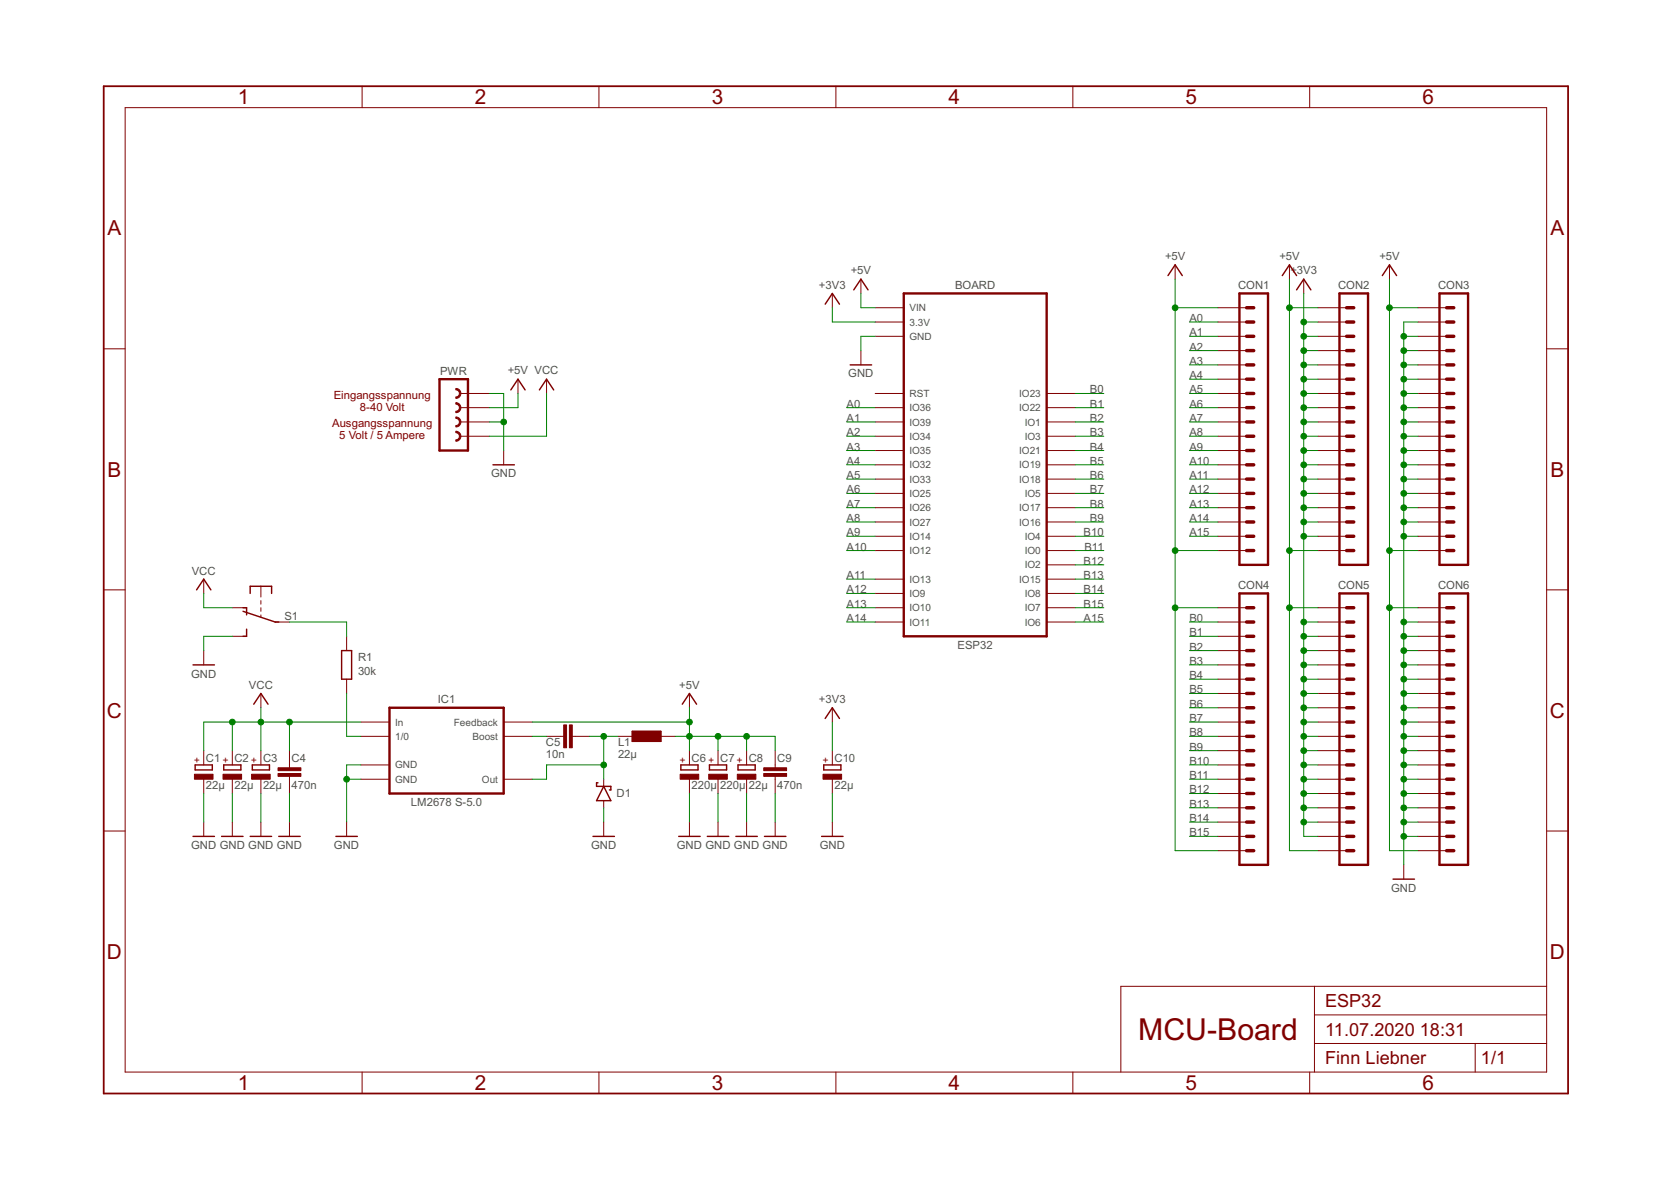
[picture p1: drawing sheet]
<svg xmlns="http://www.w3.org/2000/svg" width="297mm" height="210mm" viewBox="0 0 297 210" stroke-linecap="round" stroke-linejoin="round" font-family="sans-serif">
<g fill="none" stroke="#800000" stroke-width=".18">
<path d="M22.2 19.1h252.7v171.4h-252.7zM64.4 15.3v3.8M106.5 15.3v3.8M148.6 15.3v3.8M190.7 15.3v3.8M232.8 15.3v3.8M148 52.2v2.5M153 49.6v2.6M155.6 57.2h5.1M155.6 59.8h5.1M155.6 54.7h5.1M208.9 47.1v2.5"/>
<path d="M216.5 57.2h5.1M216.5 59.8h5.1M216.5 54.7h5.1M229.2 47.1v2.5M231.8 49.6v2.6M234.3 57.2h5.1M234.3 59.8h5.1M234.3 54.7h5.1M247 47.1v2.5M252.1 57.2h5.1M252.1 59.8h5.1M252.1 54.7h5.1"/>
<path d="M18.4 62h3.8M81.9 69.9h5.1M81.9 72.5h5.1M81.9 75h5.1M81.9 77.5h5.1M92.1 67.4v2.5M97.2 67.4v2.5M153 62.3v2.6M155.6 69.9h5.1M155.6 72.5h5.1M155.6 75h5.1M155.6 77.5h5.1"/>
<path d="M186.1 69.9h5M186.1 72.5h5M186.1 75h5M186.1 77.5h5M216.5 69.9h5.1M216.5 72.5h5.1M216.5 75h5.1M216.5 77.5h5.1M216.5 62.3h5.1M216.5 64.9h5.1M216.5 67.4h5.1M234.3 69.9h5.1"/>
<path d="M234.3 72.5h5.1M234.3 75h5.1M234.3 77.5h5.1M234.3 62.3h5.1M234.3 64.9h5.1M234.3 67.4h5.1M252.1 69.9h5.1M252.1 72.5h5.1M252.1 75h5.1M252.1 77.5h5.1M252.1 62.3h5.1M252.1 64.9h5.1"/>
<path d="M252.1 67.4h5.1M274.9 62h3.8M89.5 80.1v2.5M155.6 80.1h5.1M155.6 82.6h5.1M155.6 85.2h5.1M155.6 87.7h5.1M155.6 90.2h5.1M155.6 92.8h5.1M155.6 95.3h5.1M155.6 97.9h5.1M186.1 80.1h5"/>
<path d="M186.1 82.6h5M186.1 85.2h5M186.1 87.7h5M186.1 90.2h5M186.1 92.8h5M186.1 95.3h5M186.1 97.9h5M216.5 80.1h5.1M216.5 82.6h5.1M216.5 85.2h5.1M216.5 87.7h5.1M216.5 90.2h5.1"/>
<path d="M216.5 92.8h5.1M216.5 95.3h5.1M216.5 97.9h5.1M234.3 80.1h5.1M234.3 82.6h5.1M234.3 85.2h5.1M234.3 87.7h5.1M234.3 90.2h5.1M234.3 92.8h5.1M234.3 95.3h5.1M234.3 97.9h5.1M252.1 80.1h5.1"/>
<path d="M252.1 82.6h5.1M252.1 85.2h5.1M252.1 87.7h5.1M252.1 90.2h5.1M252.1 92.8h5.1M252.1 95.3h5.1M252.1 97.9h5.1M18.4 104.8h3.8M36.2 102.9v2.6M36.2 115.6v2.6M41.3 108h2.5M41.3 113.1h2.5"/>
<path d="M46.4 104.2v1.9M46.4 106.7v.7M46.4 108v.6M46.4 109.3v.4M48.9 110.6h2.6M61.6 113.1v2.5M155.6 102.9h5.1M155.6 105.5h5.1M155.6 108h5.1M155.6 110.6h5.1M186.1 102.9h5M186.1 105.5h5"/>
<path d="M186.1 108h5M186.1 110.6h5M186.1 100.4h5M216.5 108h5.1M216.5 110.6h5.1M216.5 113.1h5.1M216.5 115.6h5.1M216.5 118.2h5.1M234.3 108h5.1M234.3 110.6h5.1M234.3 113.1h5.1M234.3 115.6h5.1"/>
<path d="M234.3 118.2h5.1M252.1 108h5.1M252.1 110.6h5.1M252.1 113.1h5.1M252.1 115.6h5.1M252.1 118.2h5.1M274.9 104.8h3.8M36.2 133.4v2.6M36.2 138.5v2.5M41.3 133.4v2.6M41.3 138.5v2.5M46.4 123.3v2.5"/>
<path d="M46.4 133.4v2.6M46.4 138.5v2.5M51.5 133.4v3.1M51.5 138v3M61.6 120.7v2.6M64.2 128.3h5M64.2 130.9h5M64.2 136h5M64.2 138.5h5M89.5 128.3h5.1M89.5 130.9h5.1M89.5 138.5h5.1"/>
<path d="M97.2 130.9h3M101.7 130.9h3.1M107.3 138.5v1.3M109.9 130.9h2.5M117.5 130.9h2.5M122.6 123.3v2.5M122.6 133.4v2.6M122.6 138.5v2.5M127.6 133.4v2.6M127.6 138.5v2.5M132.7 133.4v2.6M132.7 138.5v2.5"/>
<path d="M137.8 133.4v3.1M137.8 138v3M148 125.8v2.5M148 133.4v2.6M148 138.5v2.5M216.5 128.3h5.1M216.5 130.9h5.1M216.5 136h5.1M216.5 138.5h5.1M216.5 120.7h5.1M216.5 123.3h5.1M216.5 125.8h5.1"/>
<path d="M216.5 133.4h5.1M234.3 128.3h5.1M234.3 130.9h5.1M234.3 136h5.1M234.3 138.5h5.1M234.3 120.7h5.1M234.3 123.3h5.1M234.3 125.8h5.1M234.3 133.4h5.1M252.1 128.3h5.1M252.1 130.9h5.1M252.1 136h5.1"/>
<path d="M252.1 138.5h5.1M252.1 120.7h5.1M252.1 123.3h5.1M252.1 125.8h5.1M252.1 133.4h5.1M18.4 147.7h3.8M36.2 146.1v2.6M41.3 146.1v2.6M46.4 146.1v2.6M51.5 146.1v2.6M61.6 146.1v2.6M107.3 142.3v1.3"/>
<path d="M107.3 146.1v2.6M122.6 146.1v2.6M127.6 146.1v2.6M132.7 146.1v2.6M137.8 146.1v2.6M148 146.1v2.6M216.5 141h5.1M216.5 143.6h5.1M216.5 146.1h5.1M216.5 148.7h5.1M216.5 151.2h5.1M234.3 141h5.1"/>
<path d="M234.3 143.6h5.1M234.3 146.1h5.1M234.3 148.7h5.1M234.3 151.2h5.1M249.5 153.7v2.6M252.1 141h5.1M252.1 143.6h5.1M252.1 146.1h5.1M252.1 148.7h5.1M252.1 151.2h5.1M274.9 147.7h3.8M233.7 175.3v15.2"/>
<path d="M274.9 175.3h-75.7v15.2M64.4 190.5v3.9M106.5 190.5v3.9M148.6 190.5v3.9M190.7 190.5v3.9M232.8 190.5v3.9M233.7 185.5h41.2M233.7 180.4h41.2M262.2 185.5v5"/>
</g>
<path d="M18.4 15.3h260.3v179.1h-260.3z" fill="none" stroke="#800000" stroke-width=".32"/>
<path d="M160.7 52.2h25.4v60.9h-25.4zM220.3 52.2h5.1v48.2h-5.1zM238.1 52.2h5.1v48.2h-5.1zM255.9 52.2h5.1v48.2h-5.1zM78.1 67.4h5.1v12.7h-5.1zM220.3 105.5h5.1v48.2h-5.1zM238.1 105.5h5.1v48.2h-5.1zM255.9 105.5h5.1v48.2h-5.1zM69.2 125.8h20.3v15.2h-20.3z" fill="none" stroke="#800000" stroke-width=".42"/>
<g fill="none" stroke="#800000" stroke-width=".25">
<path d="M146.7 54.1l1.3-1.9 1.2 1.9M151.8 51.5l1.2-1.9 1.3 1.9M207.6 49l1.3-1.9 1.3 1.9M227.9 49l1.3-1.9 1.3 1.9M230.5 51.5l1.3-1.9 1.2 1.9M245.7 49l1.3-1.9 1.3 1.9M90.8 69.3l1.3-1.9 1.2 1.9M95.9 69.3l1.3-1.9 1.2 1.9M151.1 64.9h3.8M87.6 82.6h3.8M34.3 118.2h3.8M34.9 104.8l1.3-1.9 1.3 1.9"/>
<path d="M43.2 108.6l5.7 2h.7M43.2 108h.6v1.3M43.8 111.8v1.3h-.6M44.5 105.5v-1.3h3.8v1.3M60.7 115.6h1.8v5.1h-1.8zM34.7 136h3v.8h-3zM39.8 136h3v.8h-3zM44.9 136h3v.8h-3zM45.1 125.2l1.3-1.9 1.2 1.9M106.3 139.1h-.3v.7h2.6v.6h-.3M107.3 139.8l1.3 2.5h-2.6zM112.4 130h5.1v1.8h-5.1z"/>
<path d="M121 136h3.1v.8h-3.1zM121.3 125.2l1.3-1.9 1.2 1.9M126.1 136h3.1v.8h-3.1zM131.2 136h3v.8h-3zM146.4 136h3.1v.8h-3.1zM146.7 127.7l1.3-1.9 1.2 1.9M34.3 148.7h3.8M39.4 148.7h3.8M44.5 148.7h3.8M49.6 148.7h3.8M59.7 148.7h3.8M105.4 148.7h3.8"/>
<path d="M120.6 148.7h3.9M125.7 148.7h3.8M130.8 148.7h3.8M135.9 148.7h3.8M146 148.7h3.9M247.6 156.3h3.8"/>
</g>
<g fill="none" stroke="#800000" stroke-width=".61">
<path d="M221.6 57.2h1.3M221.6 54.7h1.3M221.6 59.8h1.3M239.4 57.2h1.2M239.4 54.7h1.2M239.4 59.8h1.2M257.2 57.2h1.2M257.2 54.7h1.2M257.2 59.8h1.2M221.6 64.9h1.3M221.6 62.3h1.3M221.6 72.5h1.3"/>
<path d="M221.6 69.9h1.3M221.6 67.4h1.3M221.6 75h1.3M221.6 77.5h1.3M239.4 64.9h1.2M239.4 62.3h1.2M239.4 72.5h1.2M239.4 69.9h1.2M239.4 67.4h1.2M239.4 75h1.2M239.4 77.5h1.2M257.2 64.9h1.2"/>
<path d="M257.2 62.3h1.2M257.2 72.5h1.2M257.2 69.9h1.2M257.2 67.4h1.2M257.2 75h1.2M257.2 77.5h1.2M221.6 85.2h1.3M221.6 82.6h1.3M221.6 80.1h1.3M221.6 87.7h1.3M221.6 90.2h1.3M221.6 92.8h1.3"/>
<path d="M221.6 95.3h1.3M221.6 97.9h1.3M239.4 85.2h1.2M239.4 82.6h1.2M239.4 80.1h1.2M239.4 87.7h1.2M239.4 90.2h1.2M239.4 92.8h1.2M239.4 95.3h1.2M239.4 97.9h1.2M257.2 85.2h1.2M257.2 82.6h1.2"/>
<path d="M257.2 80.1h1.2M257.2 87.7h1.2M257.2 90.2h1.2M257.2 92.8h1.2M257.2 95.3h1.2M257.2 97.9h1.2M221.6 110.6h1.3M221.6 108h1.3M221.6 113.1h1.3M221.6 118.2h1.3M221.6 115.6h1.3M239.4 110.6h1.2"/>
<path d="M239.4 108h1.2M239.4 113.1h1.2M239.4 118.2h1.2M239.4 115.6h1.2M257.2 110.6h1.2M257.2 108h1.2M257.2 113.1h1.2M257.2 118.2h1.2M257.2 115.6h1.2M221.6 125.8h1.3M221.6 123.3h1.3M221.6 120.7h1.3"/>
<path d="M221.6 128.3h1.3M221.6 130.9h1.3M221.6 138.5h1.3M221.6 136h1.3M221.6 133.4h1.3M239.4 125.8h1.2M239.4 123.3h1.2M239.4 120.7h1.2M239.4 128.3h1.2M239.4 130.9h1.2M239.4 138.5h1.2M239.4 136h1.2"/>
<path d="M239.4 133.4h1.2M257.2 125.8h1.2M257.2 123.3h1.2M257.2 120.7h1.2M257.2 128.3h1.2M257.2 130.9h1.2M257.2 138.5h1.2M257.2 136h1.2M257.2 133.4h1.2M221.6 141h1.3M221.6 143.6h1.3M221.6 146.1h1.3"/>
<path d="M221.6 148.7h1.3M221.6 151.2h1.3M239.4 141h1.2M239.4 143.6h1.2M239.4 146.1h1.2M239.4 148.7h1.2M239.4 151.2h1.2M257.2 141h1.2M257.2 143.6h1.2M257.2 146.1h1.2M257.2 148.7h1.2M257.2 151.2h1.2"/>
</g>
<g fill="#800000" stroke="#800000" stroke-width=".18">
<path d="M81 69a.88 .88 0 0 1 .9 .9 .88 .88 0 0 1-.9 .9v-.3a.62 .62 0 0 0 .7-.6 .62 .62 0 0 0-.7-.6z" fill-rule="evenodd"/>
<path d="M81 71.6a.89 .89 0 0 1 .9 .9 .89 .89 0 0 1-.9 .8v-.2a.63 .63 0 0 0 .7-.6 .63 .63 0 0 0-.7-.7z" fill-rule="evenodd"/>
<path d="M81 74.1a.89 .89 0 0 1 .9 .9 .89 .89 0 0 1-.9 .9v-.3a.63 .63 0 0 0 .7-.6 .63 .63 0 0 0-.7-.6z" fill-rule="evenodd"/>
<path d="M81 76.6a.89 .89 0 0 1 .9 .9 .89 .89 0 0 1-.9 .9v-.2a.63 .63 0 0 0 .7-.7 .63 .63 0 0 0-.7-.6z" fill-rule="evenodd"/>
</g>
<g fill="#800000" stroke="#800000" stroke-width=".18">
<path d="M112.4 130h5.1v1.8h-5.1z"/>
<path d="M34.6 137.6h3.3v.9h-3.3z"/>
<path d="M39.6 137.6h3.3v.9h-3.3z"/>
<path d="M44.7 137.6h3.3v.9h-3.3z"/>
<path d="M49.4 137.5h4.1v.5h-4.1z"/>
<path d="M49.4 136.5h4.1v.5h-4.1z"/>
<path d="M101.2 128.8h.5v4.1h-.5z"/>
<path d="M100.2 128.8h.5v4.1h-.5z"/>
<path d="M120.9 137.6h3.3v.9h-3.3z"/>
<path d="M126 137.6h3.3v.9h-3.3z"/>
<path d="M131.1 137.6h3.3v.9h-3.3z"/>
<path d="M135.8 137.5h4v.5h-4z"/>
<path d="M135.8 136.5h4v.5h-4z"/>
<path d="M146.3 137.6h3.3v.9h-3.3z"/>
</g>
<g fill="none" stroke="#008000" stroke-width=".18">
<path d="M148 54.7v2.5h7.6M153 52.2v2.5h2.6M155.6 59.8h-2.6v2.5M208.9 54.7h7.6M208.9 49.6v101.6h7.6M211.4 59.8h5.1M211.4 57.2h5.1M229.2 54.7h5.1M229.2 49.6v101.6h5.1M231.8 59.8h2.5M231.8 57.2h2.5M231.8 52.2v96.5h2.5"/>
<path d="M247 54.7h5.1M247 49.6v101.6h5.1M249.5 59.8h2.6M252.1 57.2h-2.6v96.5M87 69.9h2.5v10.2M87 75h2.5M92.1 69.9v2.6h-5.1M97.2 69.9v7.6h-10.2M150.5 77.5h5.1M150.5 72.5h5.1M150.5 75h5.1M191.1 77.5h5.1"/>
<path d="M191.1 69.9h5.1M191.1 72.5h5.1M191.1 75h5.1M211.4 77.5h5.1M211.4 62.3h5.1M211.4 64.9h5.1M211.4 67.4h5.1M211.4 69.9h5.1M211.4 72.5h5.1M211.4 75h5.1M231.8 77.5h2.5M231.8 62.3h2.5"/>
<path d="M231.8 64.9h2.5M231.8 67.4h2.5M231.8 69.9h2.5M231.8 72.5h2.5M231.8 75h2.5M249.5 77.5h2.6M249.5 62.3h2.6M249.5 64.9h2.6M249.5 67.4h2.6M249.5 69.9h2.6M249.5 72.5h2.6M249.5 75h2.6"/>
<path d="M150.5 95.3h5.1M150.5 80.1h5.1M150.5 82.6h5.1M150.5 85.2h5.1M150.5 87.7h5.1M150.5 90.2h5.1M150.5 92.8h5.1M150.5 97.9h5.1M191.1 95.3h5.1M191.1 80.1h5.1M191.1 82.6h5.1M191.1 85.2h5.1"/>
<path d="M191.1 87.7h5.1M191.1 90.2h5.1M191.1 92.8h5.1M191.1 97.9h5.1M208.9 97.9h7.6M211.4 95.3h5.1M211.4 80.1h5.1M211.4 82.6h5.1M211.4 85.2h5.1M211.4 87.7h5.1M211.4 90.2h5.1M211.4 92.8h5.1"/>
<path d="M229.2 97.9h5.1M231.8 95.3h2.5M231.8 80.1h2.5M231.8 82.6h2.5M231.8 85.2h2.5M231.8 87.7h2.5M231.8 90.2h2.5M231.8 92.8h2.5M247 97.9h5.1M249.5 95.3h2.6M249.5 80.1h2.6M249.5 82.6h2.6"/>
<path d="M249.5 85.2h2.6M249.5 87.7h2.6M249.5 90.2h2.6M249.5 92.8h2.6M36.2 105.5v2.5h5.1M41.3 113.1h-5.1v2.5M51.5 110.6h10.1v2.5M150.5 108h5.1M150.5 110.6h5.1M150.5 105.5h5.1M150.5 102.9h5.1M191.1 108h5.1"/>
<path d="M191.1 110.6h5.1M191.1 105.5h5.1M191.1 102.9h5.1M191.1 100.4h5.1M208.9 108h7.6M211.4 113.1h5.1M211.4 110.6h5.1M211.4 115.6h5.1M211.4 118.2h5.1M229.2 108h5.1M231.8 113.1h2.5M231.8 110.6h2.5"/>
<path d="M231.8 115.6h2.5M231.8 118.2h2.5M247 108h5.1M249.5 113.1h2.6M249.5 110.6h2.6M249.5 115.6h2.6M249.5 118.2h2.6M41.3 128.3v5.1M46.4 125.8v7.6M51.5 128.3v5.1M61.6 123.3v7.6h2.6M61.6 138.5h2.6"/>
<path d="M64.2 128.3h-28v5.1M64.2 136h-2.6v10.1M94.6 128.3h28M94.6 130.9h2.6M104.8 130.9h5.1M107.3 136h-10.1v2.5h-2.6M107.3 130.9v7.6M120 130.9h17.8v2.5M122.6 125.8v7.6M127.6 130.9v2.5M132.7 130.9v2.5M148 128.3v5.1"/>
<path d="M211.4 128.3h5.1M211.4 138.5h5.1M211.4 136h5.1M211.4 120.7h5.1M211.4 123.3h5.1M211.4 125.8h5.1M211.4 130.9h5.1M211.4 133.4h5.1M231.8 128.3h2.5M231.8 138.5h2.5M231.8 136h2.5M231.8 120.7h2.5"/>
<path d="M231.8 123.3h2.5M231.8 125.8h2.5M231.8 130.9h2.5M231.8 133.4h2.5M249.5 128.3h2.6M249.5 138.5h2.6M249.5 136h2.6M249.5 120.7h2.6M249.5 123.3h2.6M249.5 125.8h2.6M249.5 130.9h2.6M249.5 133.4h2.6"/>
<path d="M36.2 141v5.1M41.3 141v5.1M46.4 141v5.1M51.5 141v5.1M107.3 143.6v2.5M122.6 141v5.1M127.6 141v5.1M132.7 141v5.1M137.8 141v5.1M148 141v5.1M211.4 148.7h5.1M211.4 141h5.1"/>
<path d="M211.4 143.6h5.1M211.4 146.1h5.1M231.8 141h2.5M231.8 143.6h2.5M231.8 146.1h2.5M249.5 148.7h2.6M249.5 141h2.6M249.5 143.6h2.6M249.5 146.1h2.6"/>
</g>
<g fill="#008000" stroke="#008000" stroke-width=".18">
<circle cx="41.3" cy="128.3" r=".51"/>
<circle cx="46.4" cy="128.3" r=".51"/>
<circle cx="51.5" cy="128.3" r=".51"/>
<circle cx="61.6" cy="138.5" r=".51"/>
<circle cx="249.5" cy="59.8" r=".51"/>
<circle cx="249.5" cy="62.3" r=".51"/>
<circle cx="249.5" cy="64.9" r=".51"/>
<circle cx="249.5" cy="67.4" r=".51"/>
<circle cx="249.5" cy="69.9" r=".51"/>
<circle cx="249.5" cy="72.5" r=".51"/>
<circle cx="249.5" cy="75" r=".51"/>
<circle cx="249.5" cy="77.5" r=".51"/>
<circle cx="249.5" cy="80.1" r=".51"/>
<circle cx="249.5" cy="82.6" r=".51"/>
<circle cx="249.5" cy="85.2" r=".51"/>
<circle cx="249.5" cy="87.7" r=".51"/>
<circle cx="249.5" cy="90.2" r=".51"/>
<circle cx="249.5" cy="92.8" r=".51"/>
<circle cx="249.5" cy="95.3" r=".51"/>
<circle cx="249.5" cy="113.1" r=".51"/>
<circle cx="249.5" cy="115.6" r=".51"/>
<circle cx="249.5" cy="118.2" r=".51"/>
<circle cx="249.5" cy="120.7" r=".51"/>
<circle cx="249.5" cy="123.3" r=".51"/>
<circle cx="249.5" cy="125.8" r=".51"/>
<circle cx="249.5" cy="128.3" r=".51"/>
<circle cx="249.5" cy="130.9" r=".51"/>
<circle cx="249.5" cy="133.4" r=".51"/>
<circle cx="249.5" cy="136" r=".51"/>
<circle cx="249.5" cy="138.5" r=".51"/>
<circle cx="249.5" cy="141" r=".51"/>
<circle cx="249.5" cy="143.6" r=".51"/>
<circle cx="249.5" cy="146.1" r=".51"/>
<circle cx="249.5" cy="148.7" r=".51"/>
<circle cx="249.5" cy="110.6" r=".51"/>
<circle cx="89.5" cy="75" r=".51"/>
<circle cx="122.6" cy="128.3" r=".51"/>
<circle cx="122.6" cy="130.9" r=".51"/>
<circle cx="127.6" cy="130.9" r=".51"/>
<circle cx="132.7" cy="130.9" r=".51"/>
<circle cx="208.9" cy="97.9" r=".51"/>
<circle cx="208.9" cy="108" r=".51"/>
<circle cx="208.9" cy="54.7" r=".51"/>
<circle cx="229.2" cy="97.9" r=".51"/>
<circle cx="229.2" cy="108" r=".51"/>
<circle cx="229.2" cy="54.7" r=".51"/>
<circle cx="247" cy="97.9" r=".51"/>
<circle cx="247" cy="108" r=".51"/>
<circle cx="247" cy="54.7" r=".51"/>
<circle cx="107.3" cy="136" r=".51"/>
<circle cx="107.3" cy="130.9" r=".51"/>
<circle cx="231.8" cy="59.8" r=".51"/>
<circle cx="231.8" cy="62.3" r=".51"/>
<circle cx="231.8" cy="64.9" r=".51"/>
<circle cx="231.8" cy="67.4" r=".51"/>
<circle cx="231.8" cy="69.9" r=".51"/>
<circle cx="231.8" cy="72.5" r=".51"/>
<circle cx="231.8" cy="75" r=".51"/>
<circle cx="231.8" cy="77.5" r=".51"/>
<circle cx="231.8" cy="80.1" r=".51"/>
<circle cx="231.8" cy="82.6" r=".51"/>
<circle cx="231.8" cy="85.2" r=".51"/>
<circle cx="231.8" cy="87.7" r=".51"/>
<circle cx="231.8" cy="90.2" r=".51"/>
<circle cx="231.8" cy="92.8" r=".51"/>
<circle cx="231.8" cy="57.2" r=".51"/>
<circle cx="231.8" cy="113.1" r=".51"/>
<circle cx="231.8" cy="115.6" r=".51"/>
<circle cx="231.8" cy="118.2" r=".51"/>
<circle cx="231.8" cy="120.7" r=".51"/>
<circle cx="231.8" cy="123.3" r=".51"/>
<circle cx="231.8" cy="125.8" r=".51"/>
<circle cx="231.8" cy="128.3" r=".51"/>
<circle cx="231.8" cy="130.9" r=".51"/>
<circle cx="231.8" cy="133.4" r=".51"/>
<circle cx="231.8" cy="136" r=".51"/>
<circle cx="231.8" cy="138.5" r=".51"/>
<circle cx="231.8" cy="141" r=".51"/>
<circle cx="231.8" cy="143.6" r=".51"/>
<circle cx="231.8" cy="146.1" r=".51"/>
<circle cx="231.8" cy="110.6" r=".51"/>
<circle cx="231.8" cy="95.3" r=".51"/>
</g>
<text font-size="5.4" fill="#800000" x="202.3" y="184.8">MCU-Board</text>
<g font-size="3.7" fill="#800000">
<text x="42.3" y="18.5">1</text>
<text x="84.4" y="18.5">2</text>
<text x="126.5" y="18.5">3</text>
<text x="168.6" y="18.5">4</text>
<text x="210.7" y="18.5">5</text>
<text x="252.9" y="18.5">6</text>
<text x="19.1" y="41.9">A</text>
<text x="275.6" y="41.9">A</text>
<text x="19.1" y="84.7">B</text>
<text x="275.6" y="84.7">B</text>
<text x="19" y="127.6">C</text>
<text x="275.5" y="127.6">C</text>
<text x="19" y="170.4">D</text>
<text x="275.5" y="170.4">D</text>
<text x="42.3" y="193.7">1</text>
<text x="84.4" y="193.7">2</text>
<text x="126.5" y="193.7">3</text>
<text x="168.6" y="193.7">4</text>
<text x="210.7" y="193.7">5</text>
<text x="252.9" y="193.7">6</text>
</g>
<g font-size="3.2" fill="#800000">
<text x="235.6" y="179">ESP32</text>
<text x="235.6" y="184.1">11.07.2020</text>
<text x="252.4" y="184.1">18:31</text>
<text x="235.6" y="189.1">Finn Liebner</text>
<text x="263.2" y="189.1">1/1</text>
</g>
<g font-size="2" fill="#505050">
<text x="207.1" y="46.2">+5V</text>
<text x="227.4" y="46.2">+5V</text>
<text x="245.2" y="46.2">+5V</text>
<text x="145.6" y="51.3">+3V3</text>
<text x="151.2" y="48.8">+5V</text>
<text x="169.8" y="51.4">BOARD</text>
<text x="220.1" y="51.4">CON1</text>
<text x="229.4" y="48.8">+3V3</text>
<text x="237.9" y="51.4">CON2</text>
<text x="255.6" y="51.4">CON3</text>
<text x="211.4" y="57.2">A0</text>
<text x="211.4" y="59.8">A1</text>
<text x="211.4" y="62.3">A2</text>
<text x="211.4" y="64.8">A3</text>
<text x="78.2" y="66.6">PWR</text>
<text x="90.3" y="66.6">+5V VCC</text>
<text x="150.8" y="67.1">GND</text>
<text x="193.7" y="69.9">B0</text>
<text x="211.4" y="67.4">A4</text>
<text x="211.4" y="69.9">A5</text>
<text x="150.5" y="72.5">A0</text>
<text x="150.5" y="75">A1</text>
<text x="150.5" y="77.5">A2</text>
<text x="193.7" y="77.5">B3</text>
<text x="193.7" y="75">B2</text>
<text x="193.7" y="72.5">B1</text>
<text x="211.4" y="72.5">A6</text>
<text x="211.4" y="75">A7</text>
<text x="211.4" y="77.5">A8</text>
<text x="150.5" y="80.1">A3</text>
<text x="150.5" y="82.6">A4</text>
<text x="193.7" y="82.6">B5</text>
<text x="193.7" y="80.1">B4</text>
<text x="211.4" y="80.1">A9</text>
<text x="211.4" y="82.6">A10</text>
<text x="87.3" y="84.9">GND</text>
<text x="150.5" y="85.2">A5</text>
<text x="150.5" y="87.7">A6</text>
<text x="193.7" y="87.7">B7</text>
<text x="193.7" y="85.2">B6</text>
<text x="211.4" y="87.7">A12</text>
<text x="211.4" y="85.2">A11</text>
<text x="150.5" y="90.2">A7</text>
<text x="150.5" y="92.8">A8</text>
<text x="150.5" y="95.3">A9</text>
<text x="192.6" y="95.3">B10</text>
<text x="193.7" y="90.2">B8</text>
<text x="193.7" y="92.8">B9</text>
<text x="211.4" y="95.3">A15</text>
<text x="211.4" y="90.2">A13</text>
<text x="211.4" y="92.8">A14</text>
<text x="150.5" y="97.9">A10</text>
<text x="192.6" y="100.4">B12</text>
<text x="192.8" y="97.9">B11</text>
<text x="34.1" y="102.1">VCC</text>
<text x="150.5" y="105.5">A12</text>
<text x="150.5" y="102.9">A11</text>
<text x="192.6" y="102.9">B13</text>
<text x="192.6" y="105.5">B14</text>
<text x="220.1" y="104.7">CON4</text>
<text x="237.9" y="104.7">CON5</text>
<text x="255.6" y="104.7">CON6</text>
<text x="50.6" y="110.2">S1</text>
<text x="150.5" y="108">A13</text>
<text x="150.5" y="110.6">A14</text>
<text x="192.6" y="110.6">A15</text>
<text x="192.6" y="108">B15</text>
<text x="211.4" y="113.1">B1</text>
<text x="211.4" y="110.6">B0</text>
<text x="63.6" y="119.9">30k</text>
<text x="63.6" y="117.4">R1</text>
<text x="170.2" y="115.3">ESP32</text>
<text x="211.4" y="118.2">B3</text>
<text x="211.4" y="115.6">B2</text>
<text x="34" y="120.4">GND</text>
<text x="44.3" y="122.4">VCC</text>
<text x="77.8" y="125">IC1</text>
<text x="120.8" y="122.4">+5V</text>
<text x="145.6" y="125">+3V3</text>
<text x="211.4" y="125.8">B6</text>
<text x="211.4" y="123.3">B5</text>
<text x="211.4" y="120.7">B4</text>
<text x="211.4" y="130.9">B8</text>
<text x="211.4" y="128.3">B7</text>
<text x="36.6" y="135.5">C1</text>
<text x="41.7" y="135.5">C2</text>
<text x="46.8" y="135.5">C3</text>
<text x="51.8" y="135.5">C4</text>
<text x="97" y="134.7">10n</text>
<text x="97" y="132.7">C5</text>
<text x="109.9" y="134.7">22µ</text>
<text x="109.9" y="132.7">L1</text>
<text x="122.9" y="135.5">C6</text>
<text x="128" y="135.5">C7</text>
<text x="133.1" y="135.5">C8</text>
<text x="138.2" y="135.5">C9</text>
<text x="148.3" y="135.5">C10</text>
<text x="211.4" y="133.4">B9</text>
<text x="211.4" y="135.9">B10</text>
<text x="36.6" y="140.3">22µ</text>
<text x="41.7" y="140.3">22µ</text>
<text x="46.8" y="140.3">22µ</text>
<text x="51.8" y="140.3">470n</text>
<text x="73.1" y="143.2">LM2678 S-5.0</text>
<text x="109.6" y="141.7">D1</text>
<text x="122.9" y="140.3">220µ</text>
<text x="128" y="140.3">220µ</text>
<text x="133.1" y="140.3">22µ</text>
<text x="138.2" y="140.3">470n</text>
<text x="148.3" y="140.3">22µ</text>
<text x="211.4" y="138.5">B11</text>
<text x="211.4" y="141">B12</text>
<text x="211.4" y="143.6">B13</text>
<text x="211.4" y="146.1">B14</text>
<text x="211.4" y="148.6">B15</text>
<text x="34" y="150.9">GND GND GND GND</text>
<text x="59.4" y="150.9">GND</text>
<text x="105.1" y="150.9">GND</text>
<text x="120.3" y="150.9">GND GND GND GND</text>
<text x="145.7" y="150.9">GND</text>
<text x="247.3" y="158.5">GND</text>
</g>
<g font-size="2" fill="#800000">
<text x="59.3" y="70.8">Eingangsspannung</text>
<text x="59" y="75.9">Ausgangsspannung</text>
<text x="64" y="73">8-40 Volt</text>
<text x="60.3" y="78.1">5 Volt / 5 Ampere</text>
</g>
<g font-size="1.8" fill="#505050">
<text x="161.7" y="57.9">3.3V</text>
<text x="161.7" y="55.3">VIN</text>
<text x="161.7" y="60.4">GND</text>
<text x="161.7" y="70.6">RST</text>
<text x="181.2" y="70.6">IO23</text>
<text x="161.7" y="73.1">IO36</text>
<text x="161.7" y="75.6">IO39</text>
<text x="181.2" y="73.1">IO22</text>
<text x="182.2" y="75.6">IO1</text>
<text x="161.7" y="78.2">IO34</text>
<text x="161.7" y="80.7">IO35</text>
<text x="161.7" y="83.3">IO32</text>
<text x="181.2" y="80.7">IO21</text>
<text x="181.2" y="83.3">IO19</text>
<text x="182.2" y="78.2">IO3</text>
<text x="161.7" y="85.8">IO33</text>
<text x="161.7" y="88.3">IO25</text>
<text x="181.2" y="85.8">IO18</text>
<text x="182.2" y="88.3">IO5</text>
<text x="161.7" y="90.9">IO26</text>
<text x="161.7" y="93.4">IO27</text>
<text x="161.7" y="96">IO14</text>
<text x="181.2" y="90.9">IO17</text>
<text x="181.2" y="93.4">IO16</text>
<text x="182.2" y="96">IO4</text>
<text x="161.7" y="98.5">IO12</text>
<text x="182.2" y="98.5">IO0</text>
<text x="182.2" y="101">IO2</text>
<text x="161.7" y="103.6">IO13</text>
<text x="161.7" y="106.1">IO9</text>
<text x="181.2" y="103.6">IO15</text>
<text x="182.2" y="106.1">IO8</text>
<text x="161.7" y="108.6">IO10</text>
<text x="161.7" y="111.2">IO11</text>
<text x="182.2" y="108.6">IO7</text>
<text x="182.2" y="111.2">IO6</text>
<text x="70.2" y="131.5">1/0</text>
<text x="70.2" y="129">In</text>
<text x="80.7" y="129">Feedback</text>
<text x="84" y="131.5">Boost</text>
<text x="70.2" y="136.6">GND</text>
<text x="70.2" y="139.1">GND</text>
<text x="85.7" y="139.1">Out</text>
</g>
<g font-size="1.8" fill="#800000">
<text x="35.6" y="135.5" transform="rotate(-90 35.6 135.5)">+</text>
<text x="40.7" y="135.5" transform="rotate(-90 40.7 135.5)">+</text>
<text x="45.8" y="135.5" transform="rotate(-90 45.8 135.5)">+</text>
<text x="122" y="135.5" transform="rotate(-90 122 135.5)">+</text>
<text x="127.1" y="135.5" transform="rotate(-90 127.1 135.5)">+</text>
<text x="132.1" y="135.5" transform="rotate(-90 132.1 135.5)">+</text>
<text x="147.4" y="135.5" transform="rotate(-90 147.4 135.5)">+</text>
</g>
</svg>
